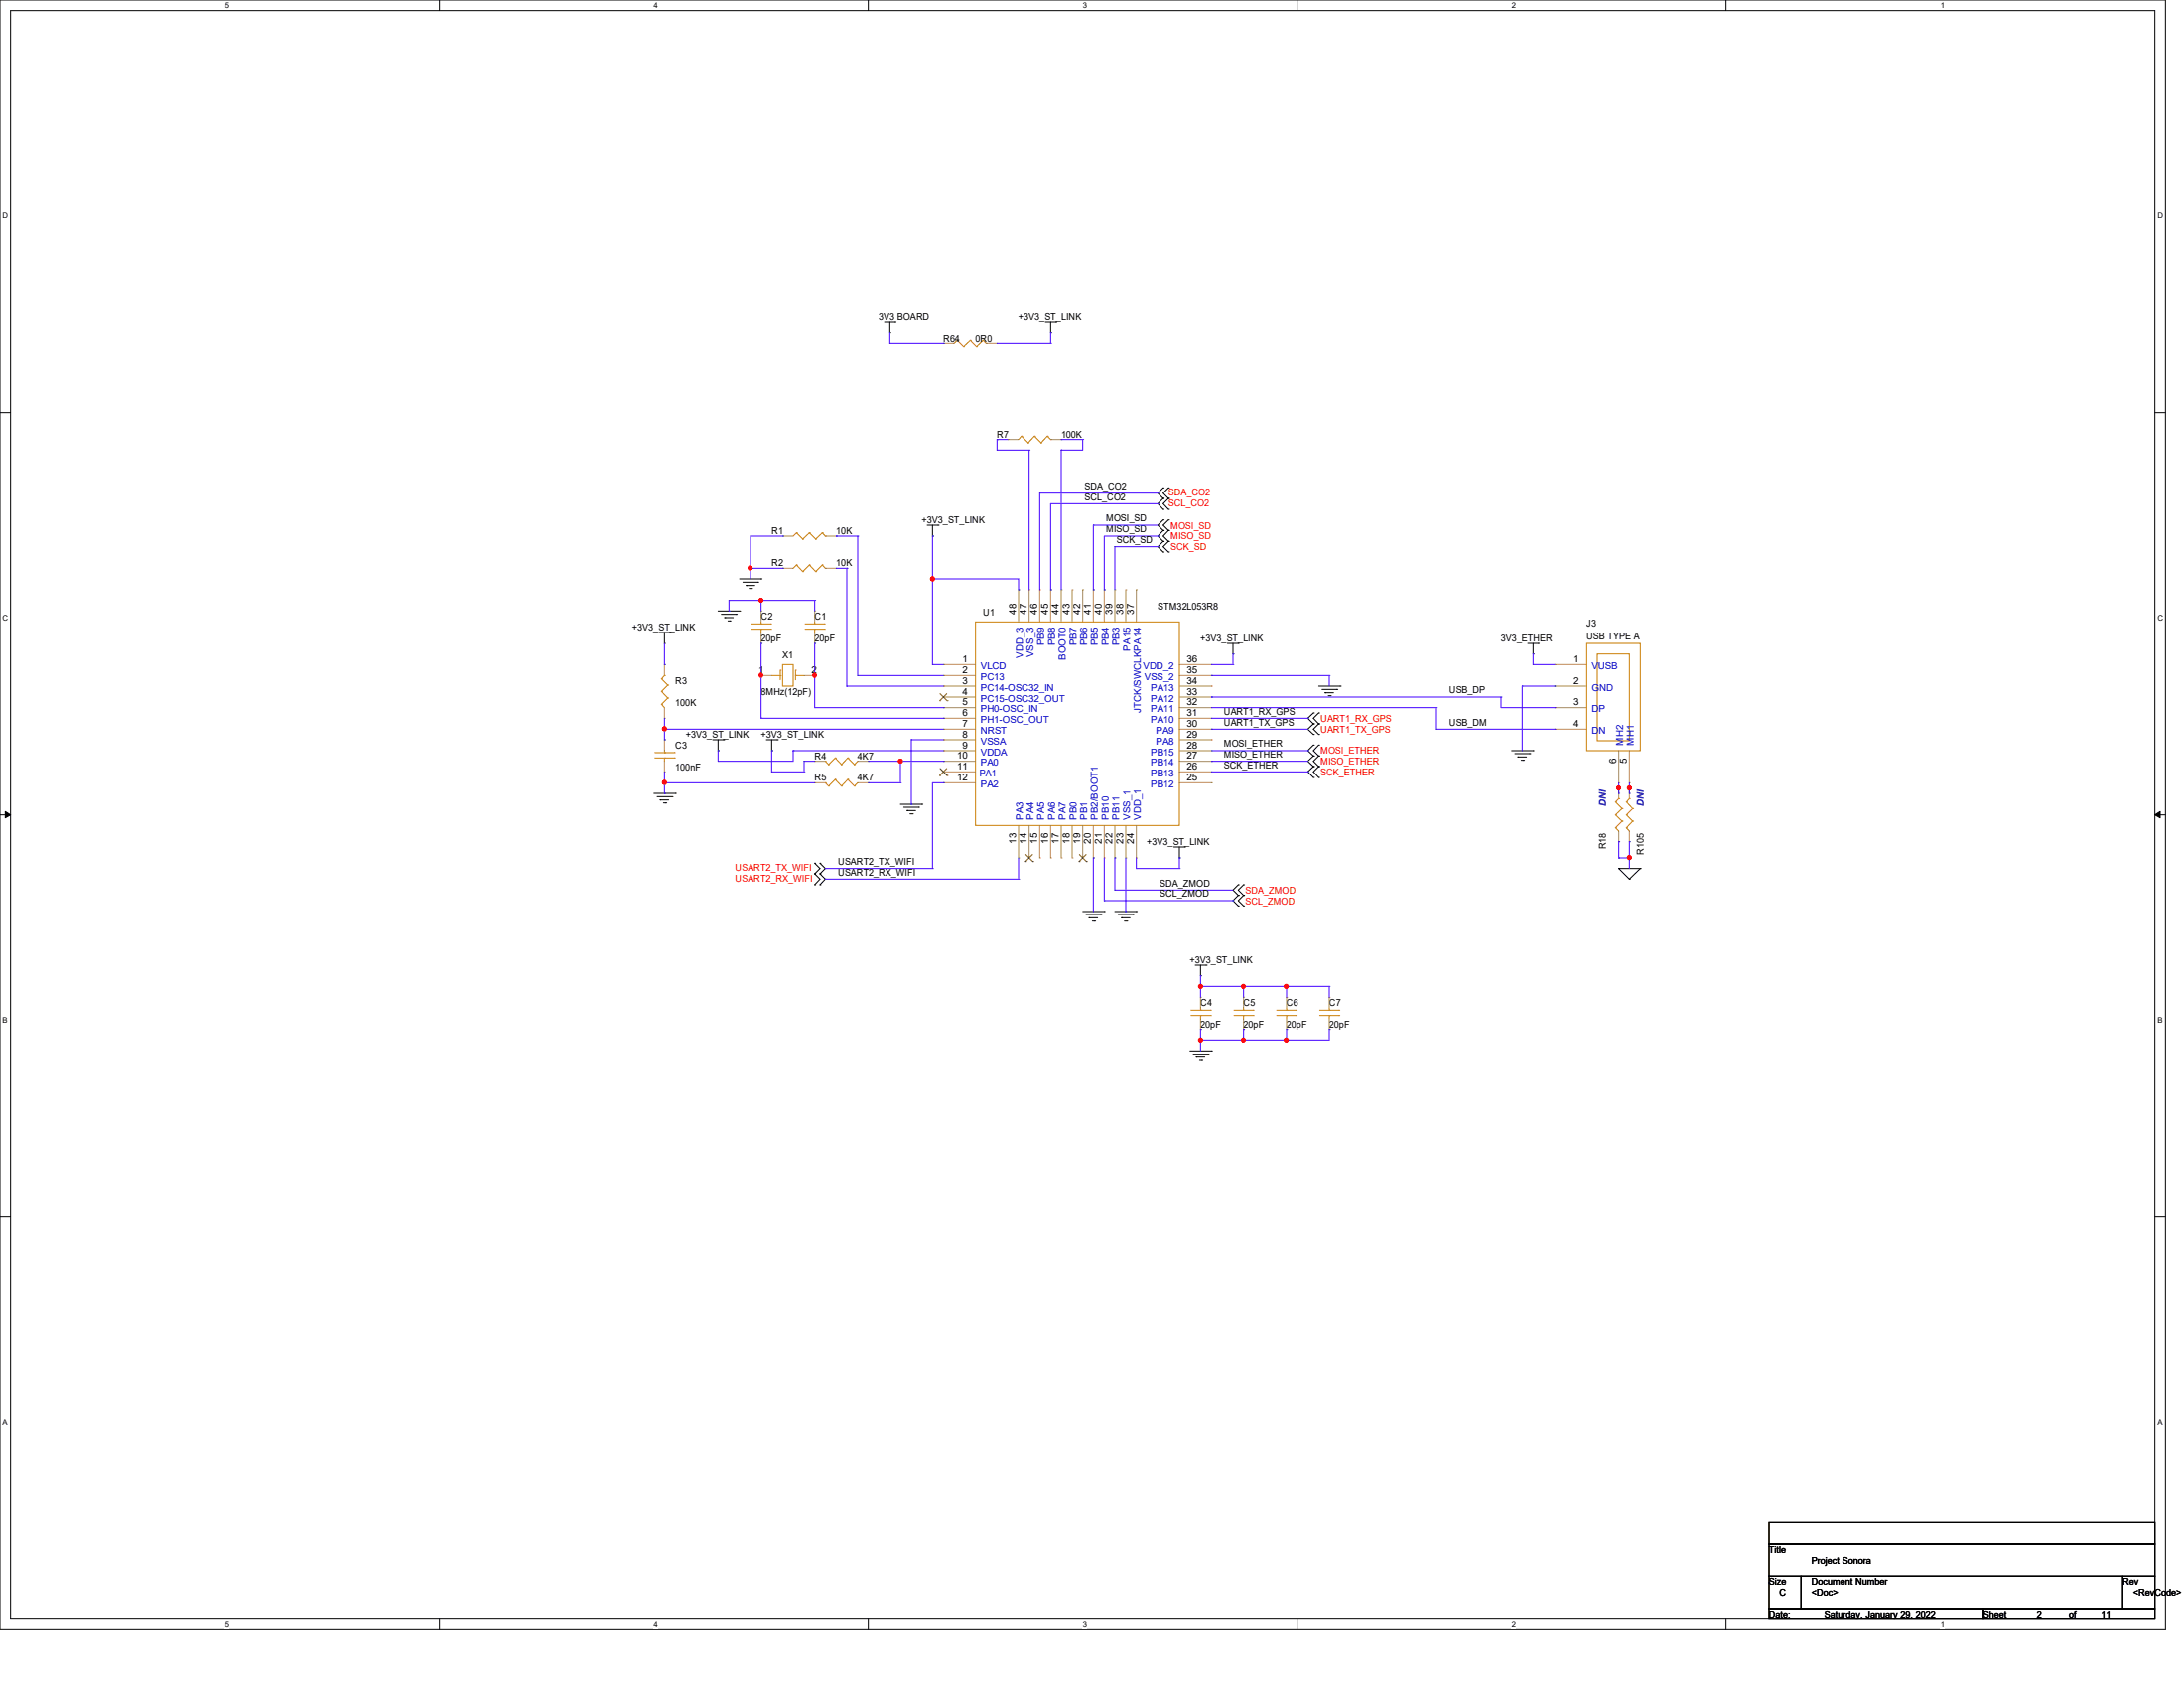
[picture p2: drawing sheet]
<svg xmlns="http://www.w3.org/2000/svg" width="279mm" height="216mm" viewBox="0 0 279 216" stroke-linecap="round" stroke-linejoin="round" font-family="sans-serif">
<path d="M0 0h277v208.4h-277zM1.4 1.4h274.3v205.7h-274.3z" fill="none" stroke="#000" stroke-width=".13"/>
<g fill="#fff">
<path d="M28.8 .1h.5v1.1h-.5z"/>
<path d="M28.8 207.2h.5v1.1h-.5z"/>
</g>
<path d="M56.2 0v1.4M56.2 207.1v1.3" fill="none" stroke="#000" stroke-width=".13"/>
<g fill="#fff">
<path d="M83.7 .1h.5v1.1h-.5z"/>
<path d="M83.7 207.2h.5v1.1h-.5z"/>
</g>
<path d="M111.1 0v1.4M111.1 207.1v1.3" fill="none" stroke="#000" stroke-width=".13"/>
<g fill="#fff">
<path d="M138.5 .1h.6v1.1h-.6z"/>
<path d="M138.5 207.2h.6v1.1h-.6z"/>
</g>
<path d="M165.9 0v1.4M165.9 207.1v1.3" fill="none" stroke="#000" stroke-width=".13"/>
<g fill="#fff">
<path d="M193.4 .1h.5v1.1h-.5z"/>
<path d="M193.4 207.2h.5v1.1h-.5z"/>
</g>
<path d="M220.8 0v1.4M220.8 207.1v1.3" fill="none" stroke="#000" stroke-width=".13"/>
<g fill="#fff">
<path d="M248.2 .1h.6v1.1h-.6z"/>
<path d="M248.2 207.2h.6v1.1h-.6z"/>
<path d="M.3 27.1h.8v1.1h-.8z"/>
<path d="M276 27.1h.7v1.1h-.7z"/>
<path d="M.3 78.5h.8v1.1h-.8z"/>
<path d="M276 78.5h.7v1.1h-.7z"/>
</g>
<path d="M0 52.8h1.4M275.7 52.8h1.3" fill="none" stroke="#000" stroke-width=".13"/>
<g fill="#fff">
<path d="M.3 129.9h.7v1.1h-.7z"/>
<path d="M276 129.9h.6v1.1h-.6z"/>
</g>
<path d="M0 104.2h1.4M275.7 104.2h1.3" fill="none" stroke="#000" stroke-width=".13"/>
<path d="M.7 103.8l.7 .4-.7 .4zM275.7 104.2l.7-.4v.8z" fill="#000" stroke="#000" stroke-width=".13"/>
<g fill="#fff">
<path d="M.3 181.4h.7v1.1h-.7z"/>
<path d="M276 181.4h.6v1.1h-.6z"/>
</g>
<g fill="none" stroke="#000" stroke-width=".13">
<path d="M113.2 41.1h1.3M113.8 42.5h.1M113.8 41.1v1.4M114.5 41.1h.1M133.7 41.1h1.4M134.4 42.5h.1M134.4 41.1v1.4M135.1 41.1h.1M91.9 78.1h2.7M92.3 78.6h1.9M92.7 79h.1M92.7 79h1.1"/>
<path d="M93.1 79.4h.3M93.4 79.4h.1M94.2 78.6h.1M94.6 78.1h.1M94.6 74h2.8M95 74.5h1.9M95.5 74.9h.1M95.5 74.9h1.1M95.8 75.3h.3M96.1 75.3h.1M96.9 74.5h.1M97.4 74h.1"/>
<path d="M118.6 67.2h1.4M119.3 68.6h.1M119.3 67.2v1.4M120 67.2h.1M148.8 62.4h.1M148.8 63.8h.1M148.8 65.2h.1M148.8 67.9h.1M148.8 69.3h.1M148.8 70.6h.1M148.8 66.5h.1M148.8 62.4l-.7 .7 .7 .7"/>
<path d="M148.8 63.8l-.7 .6 .7 .8M148.8 67.9l-.7 .7 .7 .7M148.8 69.3l-.7 .6 .7 .7M148.8 66.5l-.7 .7 .7 .7M149.5 63.8h.1M149.5 62.4h.1M149.5 65.2h.1M149.5 69.3h.1M149.5 67.9h.1M149.5 70.6h.1M149.5 66.5h.1M149.5 62.4l-.7 .7 .7 .7"/>
<path d="M149.5 63.8l-.7 .6 .7 .8M149.5 67.9l-.7 .7 .7 .7M149.5 69.3l-.7 .6 .7 .7M149.5 66.5l-.7 .7 .7 .7M84.3 80.9h1.4M85 82.3h.1M85 80.9v1.4M85.7 80.9h.1M91.2 94.6h1.4M91.9 96h.1M91.9 94.6v1.4M92.6 94.6h.1"/>
<path d="M98 94.6h1.4M98.7 96h.1M98.7 94.6v1.4M99.4 94.6h.1M157 82.3h1.4M157.7 83.7h.1M157.7 82.3v1.4M158.4 82.3h.1M168 95.3h.1M168 96.7h.1M168 98h.1M168 99.4h.1"/>
<path d="M168 91.2h.1M168 92.6h.1M168 93.9h.1M168 95.3l-.7 .7 .7 .7M168 96.7l-.7 .7 .7 .6M168 98l-.7 .7 .7 .7M168 91.2l-.7 .7 .7 .7M168 92.6l-.7 .7 .7 .6M168.7 96.7h.1M168.7 95.3h.1M168.7 98h.1M168.7 99.4h.1"/>
<path d="M168.7 92.6h.1M168.7 91.2h.1M168.7 93.9h.1M168.7 87.8h2.7M168.7 95.3l-.7 .7 .7 .7M168.7 96.7l-.7 .7 .7 .6M168.7 98l-.7 .7 .7 .7M168.7 91.2l-.7 .7 .7 .7M168.7 92.6l-.7 .7 .7 .6M169.1 88.2h1.9M169.5 88.6h.1M169.5 88.6h1.1"/>
<path d="M169.9 89h.3M170.2 89h.1M171 88.2h.1M171.4 87.8h.1M193.4 96h2.7M193.8 96.4h1.9M194.2 96.8h.1M194.2 96.8h1.1M194.6 97.2h.3M194.9 97.2h.1M195.5 82.3h1.3M195.7 96.4h.1"/>
<path d="M196.1 96h.1M196.1 83.7h.1M196.1 82.3v1.4M196.8 82.3h.1M83.7 101.5h2.7M84.1 101.9h1.9M84.5 102.3h.1M84.5 102.3h1.1M84.9 102.7h.3M85.2 102.7h.1M86 101.9h.1M86.4 101.5h.1"/>
<path d="M104.2 110.4h.1M104.2 111.8h.1M104.2 113.2h.1M104.2 110.4l.7 .7-.7 .7M104.2 111.8l.7 .6-.7 .8M104.9 111.8h.1M104.9 110.4h.1M104.9 113.2h.1M104.9 110.4l.7 .7-.7 .7M104.9 111.8l.7 .6-.7 .8M115.2 102.9h2.7M115.6 103.3h1.9"/>
<path d="M116 103.7h.1M116 103.7h1.1M116.4 104.1h.3M116.7 104.1h.1M117.5 103.3h.1M117.9 102.9h.1M138.5 116.6h2.8M138.9 117h1.9M139.3 117.4h.1M139.3 117.4h1.1M139.7 117.8h.3M140 117.8h.1"/>
<path d="M140.8 117h.1M141.3 116.6h.1M142.6 116.6h2.8M143 117h1.9M143.5 117.4h.1M143.5 117.4h1.1M143.8 117.8h.3M144.1 117.8h.1M144.9 117h.1M145.4 116.6h.1M150.2 108.3h1.4M150.9 109.7h.1"/>
<path d="M150.9 108.3v1.4M151.6 108.3h.1M158.4 113.2h.1M158.4 114.5h.1M158.4 115.9h.1M158.4 113.2l-.7 .6 .7 .7M158.4 114.5l-.7 .7 .7 .7M159.1 114.5h.1M159.1 113.2h.1M159.1 115.9h.1M159.1 113.2l-.7 .6 .7 .7M159.1 114.5l-.7 .7 .7 .7"/>
<path d="M207.1 111.1h.1M207.1 111.1h2.7M207.1 111.1l1.3 1.3M208.4 112.4h.1M209.8 111.1h.1M209.8 111.1l-1.4 1.3M152.2 134.4h2.8M152.7 134.8h1.9M152.9 123.4h1.4M153 135.2h.1M153 135.2h1.1M153.5 135.6h.3"/>
<path d="M153.6 124.8h.1M153.6 123.4v1.4M153.8 135.6h.1M154.3 123.4h.1M154.6 134.8h.1M155 134.4h.1M0 155.7h1.4M275.7 155.7h1.3M226.3 194.7h49.4v2.8h-49.4zM226.3 197.5h49.4v4.1h-49.4zM226.3 201.6h4.1v4.1h-4.1zM226.3 205.7h27.4v1.4h-27.4z"/>
<path d="M230.4 201.6h41.2v4.1h-41.2zM253.7 205.7h22v1.4h-22zM271.6 201.6h4.1v4.1h-4.1z"/>
</g>
<g fill="none" stroke="#cc8006" stroke-width=".13">
<path d="M122.5 43.5h.1M122.5 43.5l-.5 .4M122.5 43.5l.8 .8M123.3 44.3h.1M124.1 43.5h.1M124.1 43.5l-.8 .8M124.1 43.5l.8 .8M124.9 44.3h.1M125.8 43.5h.1M125.8 43.5l-.9 .8M125.8 43.5l.4 .4M126.2 43.9h.1"/>
<path d="M130.7 55.8h.1M130.7 55.8l-.4 .4M130.7 55.8l.8 .8M131.5 56.6h.1M132.3 55.8h.1M132.3 55.8l-.8 .8M132.3 55.8l.9 .8M133.2 56.6h.1M134 55.8h.1M134 55.8l-.8 .8M134 55.8l.4 .4M134.4 56.2h.1"/>
<path d="M96.1 79.8h2.5M97.4 79.8h.1M97.4 79.5v.3M98.6 79.8h.1M101.9 68.2h.1M101.9 72.3h.1M101.9 68.2l-.4 .4M101.9 68.2l.8 .8M101.9 72.3l-.4 .4M101.9 72.3l.8 .8M102.7 69h.1M102.7 73.1h.1"/>
<path d="M103 79.8h2.5M103.5 68.2h.1M103.5 72.3h.1M103.5 68.2l-.8 .8M103.5 68.2l.9 .8M103.5 72.3l-.8 .8M103.5 72.3l.9 .8M104.2 79.8h.1M104.2 79.5v.3M104.4 69h.1M104.4 73.1h.1M105.2 68.2h.1"/>
<path d="M105.2 72.3h.1M105.2 68.2l-.8 .8M105.2 68.2l.4 .4M105.2 72.3l-.8 .8M105.2 72.3l.4 .4M105.5 79.8h.1M105.6 68.6h.1M105.6 72.7h.1M124.8 79.5h26.1v26.1h-26.1zM83.8 96.9h2.5M83.8 96.3h2.5M84.6 90.1h.1"/>
<path d="M84.6 88.4h.1M84.6 86.8h.1M84.6 90.1l.4 .4M84.6 88.4l.8 .9M84.6 86.8l.8 .8M85 86.4h.1M85 96.3h.1M85 96.9h.1M85 86.4l-.4 .4M85 96v.3M85 96.9v.5M85.4 89.3h.1"/>
<path d="M85.4 87.6h.1M85.4 89.3l-.8 .8M85.4 87.6l-.8 .8M86.3 96.9h.1M86.3 96.3h.1M96.1 80.5h2.5M97.4 80.5h.1M97.4 80.5v.4M98.6 80.5h.1M98.7 86.4h1.1M99.8 85.7h.1M99.8 86.4h.1"/>
<path d="M99.8 85.7v1.3M100.1 85h1.4v2.8h-1.4zM101.8 85.7h.1M101.8 86.4h.1M101.8 85.7v1.3M101.8 86.4h1.1M103 80.5h2.5M104.2 80.5h.1M104.2 80.5v.4M105.5 80.5h.1M105.6 97.4h.1M105.6 97.4l.4 .4"/>
<path d="M106 97.8h.1M106.8 99.7h.1M106.8 96.9h.1M106.8 99.7l.9 .8M106.8 99.7l-.8 .8M106.8 96.9l.9 .9M106.8 96.9l-.8 .9M107.7 97.8h.1M108.5 99.7h.1M108.5 96.9h.1M108.5 99.7l.8 .8M108.5 99.7l-.8 .8"/>
<path d="M108.5 96.9l.8 .9M108.5 96.9l-.8 .9M109.3 97.8h.1M109.7 97.4l-.4 .4M203 82.3h6.8v13.7h-6.8zM204.3 83.7h4.1v11h-4.1zM105.6 100.1h.1M105.6 100.1l.4 .4M106 100.5h.1M107.7 100.5h.1M109.3 100.5h.1M109.7 100.1l-.4 .4"/>
<path d="M206.7 105.9h.1M206.7 104.2h.1M206.7 102.6h.1M206.7 105.9l.4 .4M206.7 104.2l.8 .8M206.7 102.6l.8 .8M207.1 102.2h.1M207.1 102.2l-.4 .4M207.5 105h.1M207.5 103.4h.1M207.5 105l-.8 .9M207.5 103.4l-.8 .8"/>
<path d="M208.1 105.9h.1M208.1 104.2h.1M208.1 102.6h.1M208.1 105.9l.3 .4M208.1 104.2l.8 .8M208.1 102.6l.8 .8M208.4 102.2h.1M208.4 102.2l-.3 .4M208.9 105h.1M208.9 103.4h.1M208.9 105l-.8 .9M208.9 103.4l-.8 .8"/>
<path d="M152.4 129.9h2.5M152.4 129.2h2.5M153.6 129.2h.1M153.6 129.9h.1M153.6 128.9v.3M153.6 129.9v.4M154.9 129.9h.1M154.9 129.2h.1M157.9 129.9h2.4M157.9 129.2h2.4M159.1 129.2h.1M159.1 129.9h.1"/>
<path d="M159.1 128.9v.3M159.1 129.9v.4M160.3 129.9h.1M160.3 129.2h.1M163.3 129.9h2.5M163.3 129.2h2.5M164.6 129.2h.1M164.6 129.9h.1M164.6 128.9v.3M164.6 129.9v.4M165.8 129.9h.1M165.8 129.2h.1"/>
<path d="M168.8 129.9h2.5M168.8 129.2h2.5M170.1 129.2h.1M170.1 129.9h.1M170.1 128.9v.3M170.1 129.9v.4M171.3 129.9h.1M171.3 129.2h.1"/>
</g>
<g fill="none" stroke="#a84" stroke-width=".13">
<path d="M120.7 43.9h.1M120.7 43.9h1.3M126.2 43.9h1.4M127.6 43.9h.1M128.9 56.2h.1M128.9 56.2h1.4M134.4 56.2h1.4M135.8 56.2h.1M97.4 78.1h.1M97.4 78.1v1.4M100.1 68.6h.1M100.1 72.7h.1"/>
<path d="M100.1 68.6h1.4M100.1 72.7h1.4M104.2 78.1h.1M104.2 78.1v1.4M105.6 68.6h1.4M105.6 72.7h1.4M107 68.6h.1M107 72.7h.1M130.3 75.4h.1M130.3 75.4v4.1M131.7 75.4h.1M131.7 75.4v4.1"/>
<path d="M133 75.4h.1M133 75.4v4.1M134.4 75.4h.1M134.4 75.4v4.1M135.8 75.4h.1M135.8 75.4v4.1M137.2 75.4h.1M137.2 75.4v4.1M138.5 75.4h.1M138.5 75.4v4.1M139.9 75.4h.1M139.9 75.4v4.1"/>
<path d="M141.3 75.4h.1M141.3 75.4v4.1M142.6 75.4h.1M142.6 75.4v4.1M144 75.4h.1M144 75.4v4.1M145.4 75.4h.1M145.4 75.4v4.1M85 91.9h.1M85 85h.1M85 94.6h.1M85 98.7h.1"/>
<path d="M85 85v1.4M85 90.5v1.4M85 94.6v1.4M85 97.4v1.3M97.4 86.4h.1M97.4 82.3h.1M97.4 86.4h1.3M97.4 80.9v1.4M102.9 86.4h1.3M104.2 86.4h.1M104.2 82.3h.1M104.2 97.4h.1"/>
<path d="M104.2 97.4h1.4M104.2 80.9v1.4M109.7 97.4h1.4M111.1 97.4h.1M120.7 85h.1M120.7 86.4h.1M120.7 87.8h.1M120.7 89.2h.1M120.7 90.5h.1M120.7 91.9h.1M120.7 93.3h.1M120.7 94.6h.1"/>
<path d="M120.7 96h.1M120.7 97.4h.1M120.7 98.7h.1M120.7 85h4.1M120.7 86.4h4.1M120.7 87.8h4.1M120.7 89.2h4.1M120.7 90.5h4.1M120.7 91.9h4.1M120.7 93.3h4.1M120.7 94.6h4.1M120.7 96h4.1"/>
<path d="M120.7 97.4h4.1M120.7 98.7h4.1M150.9 85h4.1M150.9 86.4h4.1M150.9 87.8h4.1M150.9 89.2h4.1M150.9 90.5h4.1M150.9 91.9h4.1M150.9 93.3h4.1M150.9 94.6h4.1M150.9 96h4.1M150.9 97.4h4.1"/>
<path d="M150.9 98.7h4.1M155 98.7h.1M155 97.4h.1M155 96h.1M155 94.6h.1M155 93.3h.1M155 91.9h.1M155 90.5h.1M155 89.2h.1M155 87.8h.1M155 86.4h.1M155 85h.1"/>
<path d="M198.9 85h.1M198.9 87.8h.1M198.9 90.5h.1M198.9 93.3h.1M198.9 85h4.1M198.9 87.8h4.1M198.9 90.5h4.1M198.9 93.3h4.1M207.1 96v4.1M208.4 96v4.1M104.2 100.1h.1M104.2 100.1h1.4"/>
<path d="M109.7 100.1h1.4M111.1 100.1h.1M120.7 100.1h.1M120.7 100.1h4.1M130.3 109.7h.1M130.3 105.6v4.1M131.7 109.7h.1M131.7 105.6v4.1M133 109.7h.1M133 105.6v4.1M134.4 109.7h.1M134.4 105.6v4.1"/>
<path d="M135.8 109.7h.1M135.8 105.6v4.1M137.2 109.7h.1M137.2 105.6v4.1M138.5 109.7h.1M138.5 105.6v4.1M139.9 109.7h.1M139.9 105.6v4.1M141.3 109.7h.1M141.3 105.6v4.1M142.6 109.7h.1M142.6 105.6v4.1"/>
<path d="M144 109.7h.1M144 105.6v4.1M145.4 109.7h.1M145.4 105.6v4.1M150.9 100.1h4.1M155 100.1h.1M207.1 107.7h.1M207.1 100.8h.1M207.1 100.1h.1M207.1 100.8v1.4M207.1 106.3v1.4M208.4 107.7h.1"/>
<path d="M208.4 100.8h.1M208.4 100.1h.1M208.4 100.8v1.4M208.4 106.3v1.4M153.6 127.6h.1M153.6 131.7h.1M153.6 127.6v1.3M153.6 130.3v1.4M159.1 127.6h.1M159.1 131.7h.1M159.1 127.6v1.3M159.1 130.3v1.4"/>
<path d="M164.6 127.6h.1M164.6 131.7h.1M164.6 127.6v1.3M164.6 130.3v1.4M170.1 127.6h.1M170.1 131.7h.1M170.1 127.6v1.3M170.1 130.3v1.4"/>
</g>
<g fill="none" stroke="#804000" stroke-width=".13">
<path d="M120.2 89.6h.1M120.2 99.2h.1M120.3 88.7l.9 .9M120.3 98.3l.9 .9M121.1 88.7l-.9 .9M121.1 98.3l-.9 .9M121.2 89.6h.1M121.2 99.2h.1M131.2 110.2h.1M131.2 109.3l.9 .9M132.1 109.3l-.9 .9M132.1 110.2h.1"/>
<path d="M138 110.2h.1M138.1 109.3l.9 .9M138.9 109.3l-.9 .9M139 110.2h.1"/>
</g>
<g fill="none" stroke="#4200ff" stroke-width=".13">
<path d="M113.8 43.9h.1M113.8 43.9h6.9M113.8 42.5v1.4M120.7 43.9h.1M127.6 57.6h.1M127.6 56.2h.1M127.6 57.6h4.1M127.6 56.2v1.4M127.6 56.2h1.3M127.6 43.9h6.8M131.7 57.6h.1M131.7 57.6v17.8"/>
<path d="M134.4 43.9h.1M134.4 42.5h.1M134.4 42.5v1.4M135.8 56.2h.1M135.8 57.6h.1M135.8 56.2h2.7M135.8 57.6v17.8M138.5 56.2h.1M138.5 56.2v1.4h-2.7M93.3 76.8h.1M93.3 78.1h.1M93.3 76.8h10.9"/>
<path d="M93.3 76.8v1.3M96 72.7h.1M96 72.7h4.1M97.4 76.8h.1M97.4 76.8v1.3M100.1 68.6h.1M100.1 72.7h.1M100.1 68.6h-4.1v5.4M104.2 76.8h.1M104.2 76.8v1.3M107 68.6h.1M107 68.6h2.7"/>
<path d="M107 72.7h1.3M108.3 72.7h.1M108.3 72.7v15.1M109.7 68.6h.1M109.7 68.6v17.8M119.3 68.6h.1M119.3 74h.1M119.3 68.6v16.4M119.3 74h11v1.4M130.3 75.4h.1M133 63.1h.1M133 63.1v12.3"/>
<path d="M133 63.1h15.1M134.4 75.4h.1M139.9 67.2h.1M139.9 75.4h.1M139.9 67.2v8.2M139.9 67.2h8.2M141.3 75.4h.1M142.6 69.9h.1M142.6 69.9v5.5M142.6 69.9h5.5M148.1 63.1h.1M148.1 64.4h.1"/>
<path d="M148.1 68.6h.1M148.1 69.9h.1M148.1 68.6h-6.8v6.8M148.1 64.4h-13.7v11M85 85h.1M85 93.3h.1M85 94.6h.1M85 82.3v2.7M85 91.9v2.7M85 98.7v2.8M85 93.3h35.7M91.9 96h.1"/>
<path d="M91.9 97.4h.1M91.9 96v1.4M97.4 82.3h.1M97.4 91.9h.1M97.4 82.3v9.6M97.4 91.9h23.3M98.7 98.7h.1M98.7 96h.1M98.7 98.7h4.2M98.7 96v2.7M101.5 96h.1M101.5 96v1.4h-9.6"/>
<path d="M101.5 96h19.2M102.9 97.4h.1M102.9 98.7h.1M102.9 97.4h1.3M102.9 97.4v1.3M104.2 90.5h.1M104.2 82.3h.1M104.2 90.5h16.5M104.2 82.3v8.2M108.3 87.8h.1M108.3 87.8h12.4M109.7 86.4h.1"/>
<path d="M109.7 86.4h11M111.1 97.4h9.6M115.2 97.4h.1M115.2 97.4v2.7M116.6 94.6h.1M116.6 94.6h4.1M116.6 94.6v8.3M119.3 85h.1M119.3 85h1.4M120.7 90.5h.1M120.7 91.9h.1M120.7 97.4h.1"/>
<path d="M155 86.4h.1M155 97.4h.1M155 93.3h.1M155 89.2h.1M155 85h2.7M155 86.4h15.1M155 90.5h28.8M155 91.9h12.3M155 97.4h12.3M155 93.3h12.3M155 96h12.3M155 98.7h12.3"/>
<path d="M155 89.2h37M157.7 85h.1M157.7 83.7h.1M157.7 83.7v1.3M167.3 98.7h.1M167.3 96h.1M167.3 91.9h.1M170.1 86.4h.1M170.1 86.4v1.4M183.8 90.5h.1M183.8 93.3h.1M183.8 93.3h15.1"/>
<path d="M183.8 90.5v2.8M192 89.2h.1M192 89.2v1.3h6.9M194.7 87.8h.1M194.7 87.8h4.2M194.7 87.8v8.2M196.1 85h.1M196.1 83.7h.1M196.1 85h2.8M196.1 83.7v1.3M198.9 93.3h.1M198.9 90.5h.1"/>
<path d="M198.9 87.8h.1M85 100.1h.1M85 101.5h.1M85 100.1h19.2M105.6 111.1h.1M105.6 112.4h.1M105.6 111.1h13.7M105.6 112.4h24.7M111.1 100.1h4.1M115.2 100.1h.1M116.6 102.9h.1M119.3 111.1h.1"/>
<path d="M120.7 100.1h.1M120.7 100.1h-1.4v11M130.3 112.4h.1M130.3 109.7v2.7M139.9 109.7h.1M139.9 109.7v6.9M141.3 115.2h.1M141.3 109.7v5.5M141.3 115.2h16.4M142.6 113.8h.1M142.6 109.7h.1M142.6 113.8h15.1"/>
<path d="M142.6 109.7v4.1M144 116.6h.1M144 109.7v6.9M145.4 111.1h.1M145.4 109.7v1.4M145.4 111.1h5.5M150.9 111.1h.1M150.9 109.7h.1M150.9 109.7v1.4M157.7 115.2h.1M207.1 107.7h.1M207.1 109.7h.1"/>
<path d="M207.1 100.8h.1M207.1 101.5h.1M207.1 100.1v1.4M207.1 107.7v2M207.1 109.7h1.3M208.4 107.7h.1M208.4 109.7h.1M208.4 100.8h.1M208.4 101.5h.1M208.4 100.1v1.4M208.4 107.7v3.4M153.6 124.8h.1"/>
<path d="M153.6 131.7h.1M153.6 133h.1M153.6 126.2h.1M153.6 124.8v2.8M153.6 131.7v2.7M153.6 126.2h16.5M159.1 131.7h.1M159.1 133h.1M159.1 126.2h.1M159.1 126.2v1.4M159.1 131.7v1.3M164.6 131.7h.1"/>
<path d="M164.6 133h.1M164.6 126.2h.1M164.6 126.2v1.4M164.6 131.7v1.3M170.1 131.7h.1M170.1 126.2h.1M170.1 126.2v1.4M170.1 131.7v1.3h-16.5"/>
</g>
<g fill="#f00" stroke="#f00" stroke-width=".13">
<circle cx="119.3" cy="74" r=".25"/>
<circle cx="96" cy="72.6" r=".25"/>
<circle cx="104.2" cy="86.3" r=".24"/>
<circle cx="97.3" cy="76.8" r=".24"/>
<circle cx="97.3" cy="86.3" r=".24"/>
<circle cx="85" cy="100.1" r=".25"/>
<circle cx="115.2" cy="97.3" r=".25"/>
<circle cx="85" cy="93.2" r=".25"/>
<circle cx="159.1" cy="133" r=".24"/>
<circle cx="153.6" cy="133" r=".25"/>
<circle cx="164.5" cy="133" r=".25"/>
<circle cx="159.1" cy="126.1" r=".24"/>
<circle cx="153.6" cy="126.2" r=".25"/>
<circle cx="164.5" cy="126.2" r=".25"/>
<circle cx="208.4" cy="109.7" r=".25"/>
<circle cx="207.1" cy="100.8" r=".24"/>
<circle cx="208.4" cy="100.8" r=".25"/>
</g>
<g font-size="1.2">
<text x="112.4" y="40.9">3V3 BOARD</text>
<text x="130.3" y="40.9">+3V3_ST_LINK</text>
<text x="120.7" y="43.6">R64</text>
<text x="124.8" y="43.6">0R0</text>
<text x="127.5" y="56">R7</text>
<text x="135.8" y="56">100K</text>
<text x="138.8" y="62.6">SDA_CO2</text>
<text x="138.8" y="64">SCL_CO2</text>
<text x="98.7" y="68.3">R1</text>
<text x="107" y="68.3">10K</text>
<text x="117.9" y="67">+3V3_ST_LINK</text>
<text x="141.5" y="68.1">MISO_SD</text>
<text x="141.5" y="66.7">MOSI_SD</text>
<text x="142.9" y="69.5">SCK_SD</text>
<text x="98.7" y="72.4">R2</text>
<text x="107" y="72.4">10K</text>
<text x="148.1" y="77.9">STM32L053R8</text>
<text x="80.9" y="80.7">+3V3_ST_LINK</text>
<text x="97.4" y="79.3">C2</text>
<text x="97.4" y="82">20pF</text>
<text x="104.2" y="79.3">C1</text>
<text x="104.2" y="82">20pF</text>
<text x="125.8" y="78.7">U1</text>
<text x="130" y="78.6" transform="rotate(-90 130 78.6)">48</text>
<text x="131.4" y="78.6" transform="rotate(-90 131.4 78.6)">47</text>
<text x="132.7" y="78.6" transform="rotate(-90 132.7 78.6)">46</text>
<text x="134.1" y="78.6" transform="rotate(-90 134.1 78.6)">45</text>
<text x="135.5" y="78.6" transform="rotate(-90 135.5 78.6)">44</text>
<text x="136.9" y="78.6" transform="rotate(-90 136.9 78.6)">43</text>
<text x="138.2" y="78.6" transform="rotate(-90 138.2 78.6)">42</text>
<text x="139.6" y="78.6" transform="rotate(-90 139.6 78.6)">41</text>
<text x="141" y="78.6" transform="rotate(-90 141 78.6)">40</text>
<text x="142.3" y="78.6" transform="rotate(-90 142.3 78.6)">39</text>
<text x="143.7" y="78.6" transform="rotate(-90 143.7 78.6)">38</text>
<text x="145.1" y="78.6" transform="rotate(-90 145.1 78.6)">37</text>
<text x="153.6" y="82">+3V3_ST_LINK</text>
<text x="192" y="82">3V3_ETHER</text>
<text x="203" y="80.1">J3</text>
<text x="203" y="81.8">USB TYPE A</text>
<text x="86.4" y="87.5">R3</text>
<text x="97.1" y="86.1">1</text>
<text x="97.4" y="88.9">8MHz(12pF)</text>
<text x="100.1" y="84.2">X1</text>
<text x="103.8" y="86.1">2</text>
<text x="123.1" y="84.7">1</text>
<text x="123.1" y="86.1">2</text>
<text x="123.1" y="87.5">3</text>
<text x="123.1" y="88.9">4</text>
<text x="151.8" y="88.9">33</text>
<text x="151.8" y="87.5">34</text>
<text x="151.8" y="86.1">35</text>
<text x="151.8" y="84.7">36</text>
<text x="185.4" y="88.7">USB_DP</text>
<text x="201.3" y="84.7">1</text>
<text x="201.3" y="87.5">2</text>
<text x="86.4" y="90.3">100K</text>
<text x="86.4" y="95.8">C3</text>
<text x="87.8" y="94.4">+3V3_ST_LINK</text>
<text x="97.4" y="94.4">+3V3_ST_LINK</text>
<text x="123.1" y="90.2">5</text>
<text x="123.1" y="91.6">6</text>
<text x="123.1" y="93">7</text>
<text x="123.1" y="94.3">8</text>
<text x="123.1" y="95.7">9</text>
<text x="151.8" y="95.7">28</text>
<text x="151.8" y="94.3">29</text>
<text x="151.8" y="93">30</text>
<text x="151.8" y="91.6">31</text>
<text x="151.8" y="90.2">32</text>
<text x="156.6" y="95.5">MOSI_ETHER</text>
<text x="156.6" y="91.4">UART1_RX_GPS</text>
<text x="156.6" y="92.8">UART1_TX_GPS</text>
<text x="185.4" y="92.8">USB_DM</text>
<text x="201.3" y="90.2">3</text>
<text x="201.3" y="93">4</text>
<text x="86.4" y="98.5">100nF</text>
<text x="104.2" y="99.9">R5</text>
<text x="104.2" y="97.2">R4</text>
<text x="109.7" y="99.9">4K7</text>
<text x="109.7" y="97.2">4K7</text>
<text x="122.5" y="97.1">10</text>
<text x="122.5" y="98.4">11</text>
<text x="122.5" y="99.8">12</text>
<text x="151.8" y="99.8">25</text>
<text x="151.8" y="98.4">26</text>
<text x="151.8" y="97.1">27</text>
<text x="156.6" y="98.3">SCK_ETHER</text>
<text x="156.6" y="96.9">MISO_ETHER</text>
<text x="206.8" y="97.7" transform="rotate(-90 206.8 97.7)">6</text>
<text x="208.2" y="97.7" transform="rotate(-90 208.2 97.7)">5</text>
<text x="130" y="107.9" transform="rotate(-90 130 107.9)">13</text>
<text x="131.4" y="107.9" transform="rotate(-90 131.4 107.9)">14</text>
<text x="132.7" y="107.9" transform="rotate(-90 132.7 107.9)">15</text>
<text x="134.1" y="107.9" transform="rotate(-90 134.1 107.9)">16</text>
<text x="135.5" y="107.9" transform="rotate(-90 135.5 107.9)">17</text>
<text x="136.9" y="107.9" transform="rotate(-90 136.9 107.9)">18</text>
<text x="138.2" y="107.9" transform="rotate(-90 138.2 107.9)">19</text>
<text x="139.6" y="107.9" transform="rotate(-90 139.6 107.9)">20</text>
<text x="141" y="107.9" transform="rotate(-90 141 107.9)">21</text>
<text x="142.3" y="107.9" transform="rotate(-90 142.3 107.9)">22</text>
<text x="143.7" y="107.9" transform="rotate(-90 143.7 107.9)">23</text>
<text x="145.1" y="107.9" transform="rotate(-90 145.1 107.9)">24</text>
<text x="107.2" y="110.6">USART2_TX_WIFI</text>
<text x="107.2" y="112">USART2_RX_WIFI</text>
<text x="146.7" y="108.1">+3V3_ST_LINK</text>
<text x="148.4" y="113.4">SDA_ZMOD</text>
<text x="205.5" y="108.6" transform="rotate(-90 205.5 108.6)">R18</text>
<text x="210.3" y="109.3" transform="rotate(-90 210.3 109.3)">R105</text>
<text x="148.4" y="114.7">SCL_ZMOD</text>
<text x="152.2" y="123.2">+3V3_ST_LINK</text>
<text x="153.6" y="128.7">C4</text>
<text x="153.6" y="131.4">20pF</text>
<text x="159.1" y="128.7">C5</text>
<text x="159.1" y="131.4">20pF</text>
<text x="164.6" y="128.7">C6</text>
<text x="164.6" y="131.4">20pF</text>
<text x="170" y="128.7">C7</text>
<text x="170" y="131.4">20pF</text>
<text x="226.3" y="198.6">Title</text>
<text x="226.3" y="202.7">Size</text>
<text x="231.8" y="200">Project Sonora</text>
<text x="231.8" y="202.7">Document Number</text>
<text x="271.6" y="202.7">Rev</text>
<text x="226.3" y="206.9">Date:</text>
<text x="227.7" y="204.1">C</text>
<text x="231.8" y="204.1">&lt;Doc&gt;</text>
<text x="233.4" y="206.9">Saturday, January 29, 2022</text>
<text x="253.7" y="206.9">Sheet</text>
<text x="260.6" y="206.9">2</text>
<text x="264.7" y="206.9">of</text>
<text x="268.8" y="206.9">11</text>
<text x="272.9" y="204.1">&lt;RevCode&gt;</text>
</g>
<g font-size="1.2" fill="#f00">
<text x="149.5" y="63.4">SDA_CO2</text>
<text x="149.5" y="64.8">SCL_CO2</text>
<text x="149.8" y="69">MISO_SD</text>
<text x="149.8" y="70.4">SCK_SD</text>
<text x="149.8" y="67.6">MOSI_SD</text>
<text x="168.9" y="92.3">UART1_RX_GPS</text>
<text x="168.9" y="93.7">UART1_TX_GPS</text>
<text x="168.9" y="96.4">MOSI_ETHER</text>
<text x="168.9" y="97.8">MISO_ETHER</text>
<text x="168.9" y="99.2">SCK_ETHER</text>
<text x="94.1" y="111.4">USART2_TX_WIFI</text>
<text x="94.1" y="112.8">USART2_RX_WIFI</text>
<text x="159.3" y="114.3">SDA_ZMOD</text>
<text x="159.3" y="115.7">SCL_ZMOD</text>
</g>
<g font-size="1.2" fill="#00c">
<text x="133.6" y="82.6" transform="rotate(-90 133.6 82.6)">PB9</text>
<text x="135" y="82.6" transform="rotate(-90 135 82.6)">PB8</text>
<text x="137.8" y="82.6" transform="rotate(-90 137.8 82.6)">PB7</text>
<text x="139.1" y="82.6" transform="rotate(-90 139.1 82.6)">PB6</text>
<text x="140.5" y="82.6" transform="rotate(-90 140.5 82.6)">PB5</text>
<text x="141.9" y="82.6" transform="rotate(-90 141.9 82.6)">PB4</text>
<text x="143.2" y="82.6" transform="rotate(-90 143.2 82.6)">PB3</text>
<text x="144.6" y="83.3" transform="rotate(-90 144.6 83.3)">PA15</text>
<text x="125.5" y="85.6">VLCD</text>
<text x="125.5" y="87">PC13</text>
<text x="125.5" y="88.3">PC14-OSC32_IN</text>
<text x="125.5" y="89.7">PC15-OSC32_OUT</text>
<text x="130.9" y="84.2" transform="rotate(-90 130.9 84.2)">VDD_3</text>
<text x="132.2" y="84.1" transform="rotate(-90 132.2 84.1)">VSS_3</text>
<text x="136.4" y="84.5" transform="rotate(-90 136.4 84.5)">BOOT0</text>
<text x="146.3" y="85.6">VDD_2</text>
<text x="146.4" y="87">VSS_2</text>
<text x="147.2" y="89.7">PA12</text>
<text x="147.2" y="88.3">PA13</text>
<text x="203.7" y="85.6">VUSB</text>
<text x="203.7" y="88.3">GND</text>
<text x="125.5" y="91.1">PH0-OSC_IN</text>
<text x="125.5" y="92.5">PH1-OSC_OUT</text>
<text x="125.5" y="93.9">NRST</text>
<text x="125.5" y="95.2">VSSA</text>
<text x="146" y="91.2" transform="rotate(-90 146 91.2)">JTCK/SWCLKPA14</text>
<text x="147.2" y="92.5">PA10</text>
<text x="147.2" y="91.1">PA11</text>
<text x="147.9" y="95.2">PA8</text>
<text x="147.9" y="93.9">PA9</text>
<text x="203.7" y="91.1">DP</text>
<text x="203.7" y="93.9">DN</text>
<text x="207.7" y="95.3" transform="rotate(-90 207.7 95.3)">MH2</text>
<text x="209" y="95.3" transform="rotate(-90 209 95.3)">MH1</text>
<text x="125.3" y="99.3">PA1</text>
<text x="125.5" y="96.6">VDDA</text>
<text x="125.5" y="98">PA0</text>
<text x="125.5" y="100.7">PA2</text>
<text x="147.2" y="100.7">PB12</text>
<text x="147.2" y="99.3">PB13</text>
<text x="147.2" y="98">PB14</text>
<text x="147.2" y="96.6">PB15</text>
<text x="130.9" y="104.9" transform="rotate(-90 130.9 104.9)">PA3</text>
<text x="132.2" y="104.9" transform="rotate(-90 132.2 104.9)">PA4</text>
<text x="133.6" y="104.9" transform="rotate(-90 133.6 104.9)">PA5</text>
<text x="135" y="104.9" transform="rotate(-90 135 104.9)">PA6</text>
<text x="136.4" y="104.9" transform="rotate(-90 136.4 104.9)">PA7</text>
<text x="137.8" y="104.9" transform="rotate(-90 137.8 104.9)">PB0</text>
<text x="139.1" y="104.9" transform="rotate(-90 139.1 104.9)">PB1</text>
<text x="140.5" y="104.9" transform="rotate(-90 140.5 104.9)">PB2/BOOT1</text>
<text x="141.9" y="104.9" transform="rotate(-90 141.9 104.9)">PB10</text>
<text x="143.2" y="104.9" transform="rotate(-90 143.2 104.9)">PB11</text>
<text x="144.6" y="104.9" transform="rotate(-90 144.6 104.9)">VSS_1</text>
<text x="146" y="104.9" transform="rotate(-90 146 104.9)">VDD_1</text>
</g>
<g font-size="1.2" fill="#0000a0">
<text x="205.5" y="103.1" transform="rotate(-90 205.5 103.1)">DNI</text>
<text x="210.3" y="103.1" transform="rotate(-90 210.3 103.1)">DNI</text>
</g>
<g font-size="1">
<text x="28.8" y="1">5</text>
<text x="83.7" y="1">4</text>
<text x="138.5" y="1">3</text>
<text x="193.4" y="1">2</text>
<text x="248.2" y="1">1</text>
<text x=".3" y="27.9">D</text>
<text x="276" y="27.9">D</text>
<text x=".3" y="79.4">C</text>
<text x="276" y="79.4">C</text>
<text x=".3" y="130.8">B</text>
<text x="276" y="130.8">B</text>
<text x=".3" y="182.2">A</text>
<text x="276" y="182.2">A</text>
<text x="28.8" y="208.1">5</text>
<text x="83.7" y="208.1">4</text>
<text x="138.5" y="208.1">3</text>
<text x="193.4" y="208.1">2</text>
<text x="248.2" y="208.1">1</text>
</g>
</svg>
